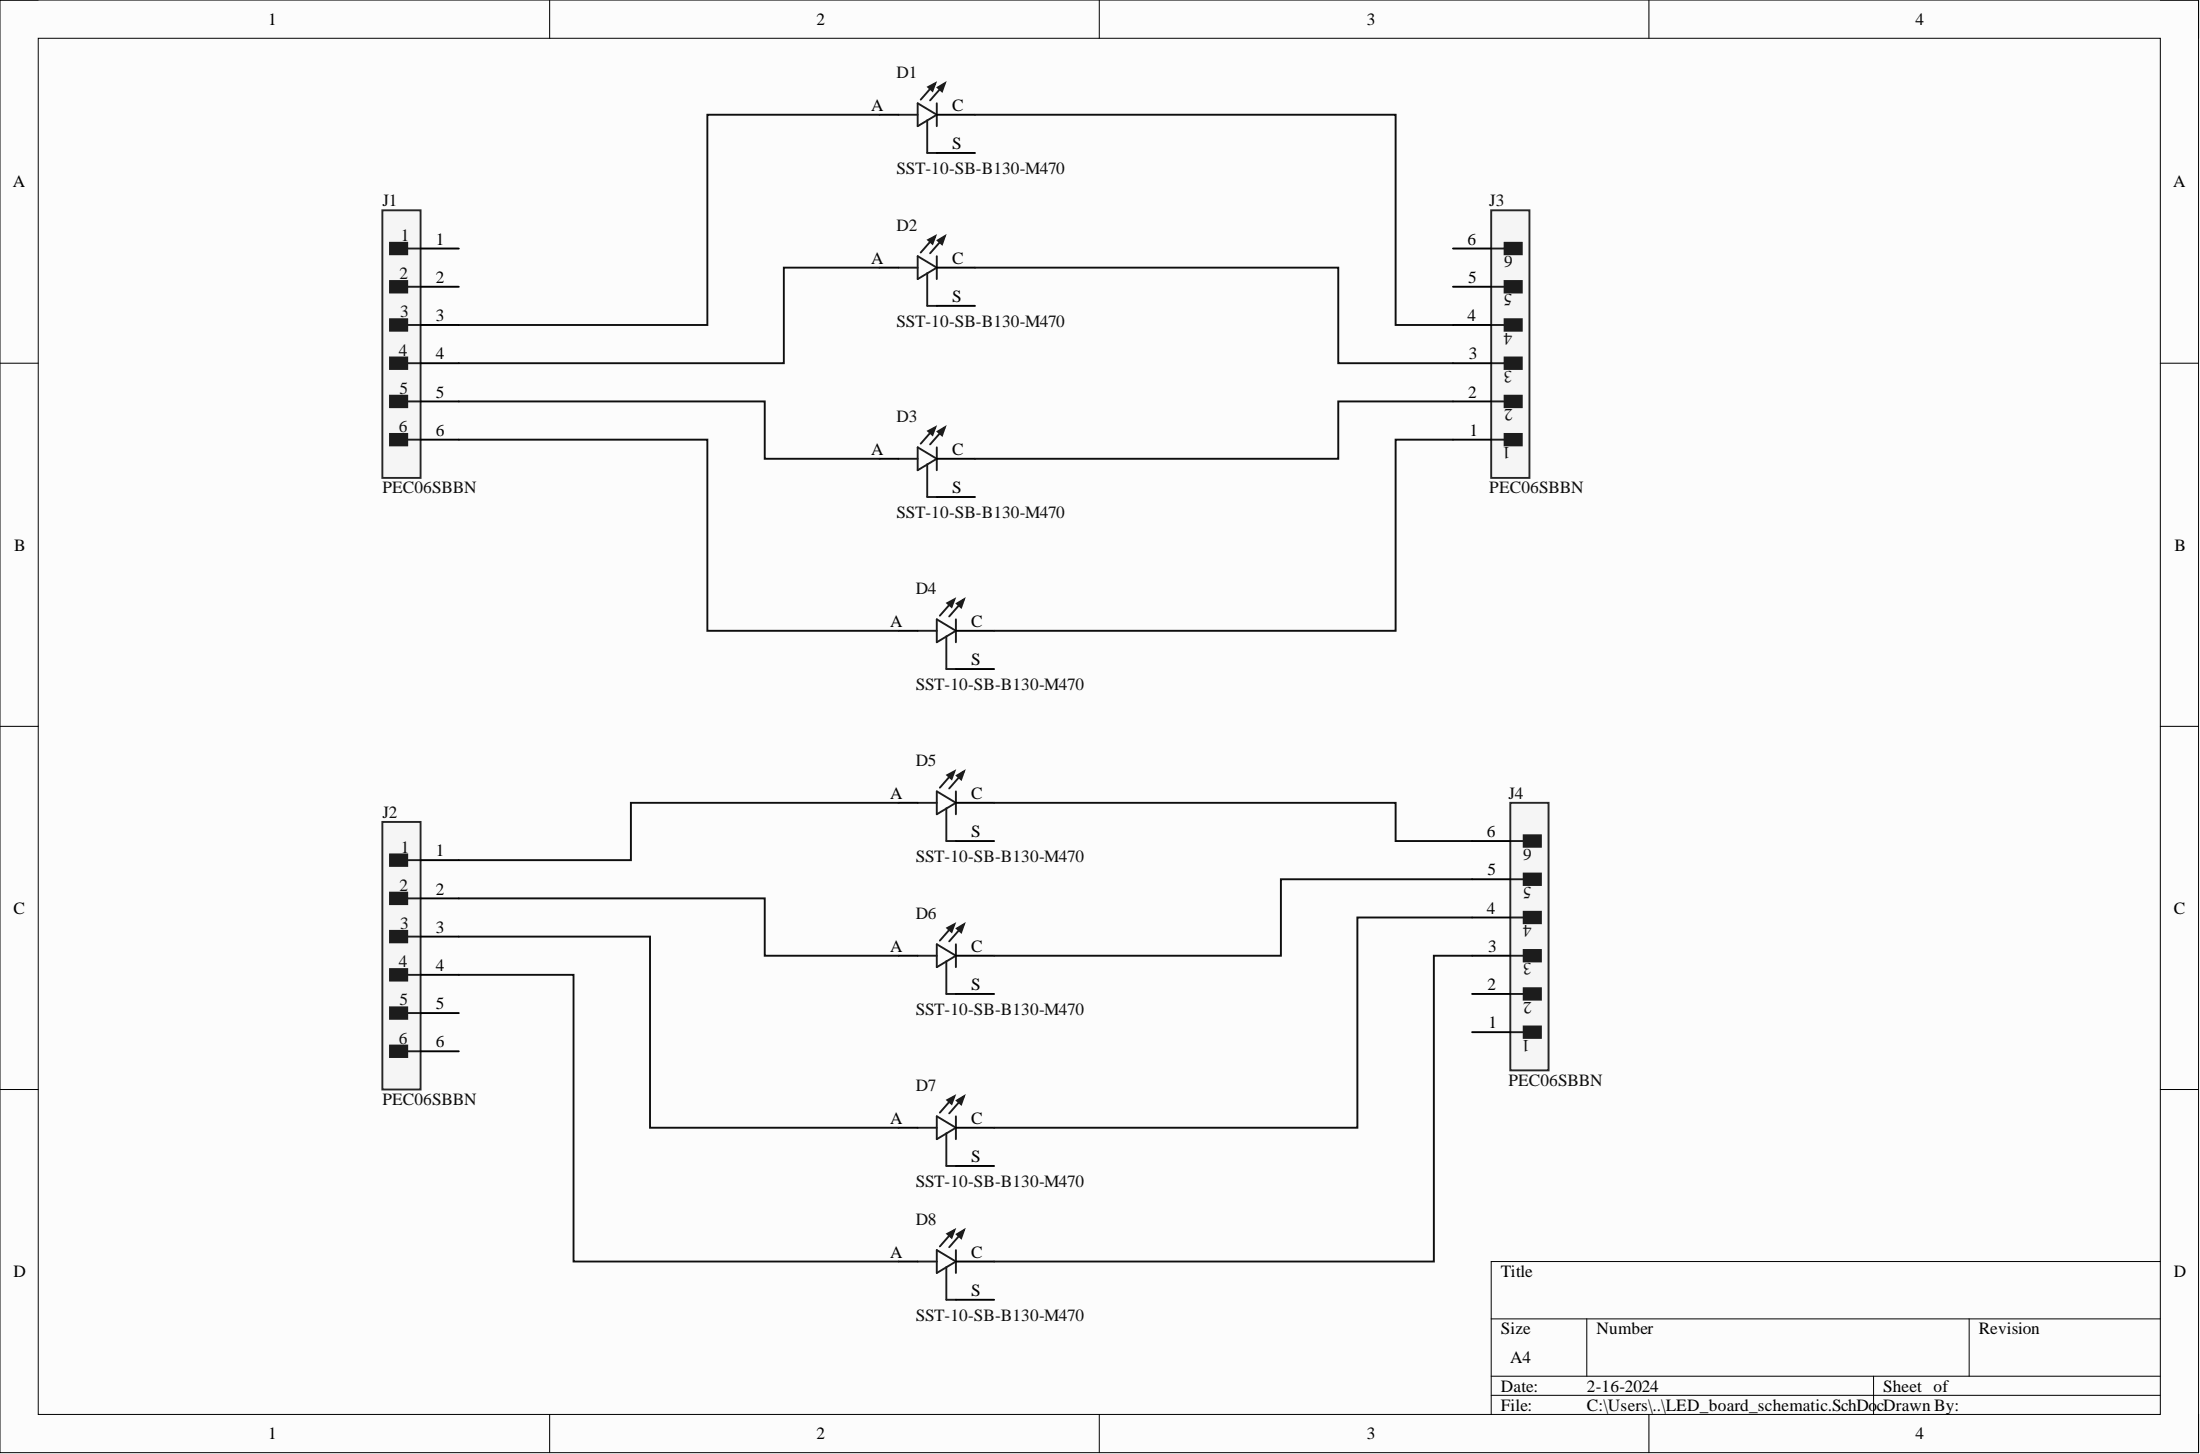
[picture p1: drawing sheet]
<svg xmlns="http://www.w3.org/2000/svg" width="292mm" height="193mm" viewBox="0 0 292 193" stroke-linecap="round" stroke-linejoin="round" font-family="sans-serif">
<path d="M0 0h291.9v192.8h-291.9z" fill-rule="evenodd" fill="#fcfcfc"/>
<path d="M0 0h291.9v192.8h-291.9z" fill="none" stroke="#000" stroke-width=".13"/>
<path d="M5.1 5.1h281.7v182.6h-281.7z" fill-rule="evenodd" fill="#fcfcfc"/>
<g fill="none" stroke="#000" stroke-width=".13">
<path d="M0 0h5.1M5.1 5.1h281.7v182.6h-281.7zM73 0v5.1M146 0v5.1M218.9 0v5.1M286.8 0h5.1v5.1M0 48.2h5.1M286.8 48.2h5.1M0 96.4h5.1M286.8 96.4h5.1M0 144.6h5.1M286.8 144.6h5.1"/>
<path d="M198 175h88.8M210.7 175v7.6M261.4 175v7.6M286.8 167.4h-88.8v20.3M73 187.7v5.1M146 187.7v5.1M198 182.6h88.8M198 185.2h88.8M218.9 187.7v5.1M248.8 182.6v5.1M291.9 187.7v5.1"/>
</g>
<path d="M119.3 15.2h2.5M121.8 13.7l2.6 1.5-2.6 1.6zM123.1 15.9v4.4h1.3M124 11.2l-1.8 2M124.4 13.7v3.1M125.3 11.3l-1.8 2" fill="none" stroke="#1c1c1c" stroke-width=".25"/>
<path d="M123.2 11.5l1-.5-.4 1.1z" fill="#1c1c1c"/>
<path d="M123.2 11.5l1-.5-.4 1.1z" fill="none" stroke="#1c1c1c" stroke-width=".25"/>
<path d="M124.5 11.6l1-.6-.4 1.1z" fill="#1c1c1c"/>
<path d="M124.5 11.6l1-.6-.4 1.1zM119.3 35.5h2.5M121.8 34l2.6 1.5-2.6 1.5zM123.1 36.2v4.4h1.3M124 31.5l-1.8 2M124.4 34v3M125.3 31.6l-1.8 2" fill="none" stroke="#1c1c1c" stroke-width=".25"/>
<path d="M116.8 15.2h2.5M124.4 15.2h5.1M124.4 20.3h5.1" fill="none" stroke="#000" stroke-width=".25"/>
<path d="M123.2 31.8l1-.5-.4 1.1z" fill="#1c1c1c"/>
<path d="M123.2 31.8l1-.5-.4 1.1z" fill="none" stroke="#1c1c1c" stroke-width=".25"/>
<path d="M124.5 31.9l1-.6-.4 1.1z" fill="#1c1c1c"/>
<path d="M124.5 31.9l1-.6-.4 1.1zM121.8 59.4l2.6 1.5-2.6 1.5zM124 56.9l-1.8 2M124.4 59.4v3M125.3 57l-1.8 2M119.3 60.9h2.5M123.1 61.6v4.4h1.3" fill="none" stroke="#1c1c1c" stroke-width=".25"/>
<path d="M116.8 35.5h2.5M124.4 35.5h5.1M124.4 40.6h5.1" fill="none" stroke="#000" stroke-width=".25"/>
<path d="M123.2 57.2l1-.5-.4 1z" fill="#1c1c1c"/>
<path d="M123.2 57.2l1-.5-.4 1z" fill="none" stroke="#1c1c1c" stroke-width=".25"/>
<path d="M124.5 57.3l1-.6-.4 1.1z" fill="#1c1c1c"/>
<path d="M124.5 57.3l1-.6-.4 1.1zM126.6 79.7l-1.8 2M127.8 79.8l-1.8 2M121.8 83.7h2.6M124.4 82.2l2.5 1.5-2.5 1.5zM125.6 84.4v4.4h1.3M126.9 82.2v3" fill="none" stroke="#1c1c1c" stroke-width=".25"/>
<path d="M116.8 60.9h2.5M124.4 60.9h5.1M124.4 66h5.1" fill="none" stroke="#000" stroke-width=".25"/>
<path d="M125.8 80l.9-.5-.4 1z" fill="#1c1c1c"/>
<path d="M125.8 80l.9-.5-.4 1z" fill="none" stroke="#1c1c1c" stroke-width=".25"/>
<path d="M127 80.1l1-.6-.4 1.1z" fill="#1c1c1c"/>
<path d="M127 80.1l1-.6-.4 1.1zM121.8 106.5h2.6M124.4 105l2.5 1.5-2.5 1.6zM125.6 107.3v4.3h1.3M126.6 102.5l-1.8 2M126.9 105v3.1M127.8 102.6l-1.8 2" fill="none" stroke="#1c1c1c" stroke-width=".25"/>
<path d="M119.3 83.7h2.5M126.9 83.7h5.1M126.9 88.8h5.1" fill="none" stroke="#000" stroke-width=".25"/>
<path d="M125.8 102.9l.9-.5-.4 1z" fill="#1c1c1c"/>
<path d="M125.8 102.9l.9-.5-.4 1z" fill="none" stroke="#1c1c1c" stroke-width=".25"/>
<path d="M127 102.9l1-.5-.4 1z" fill="#1c1c1c"/>
<path d="M127 102.9l1-.5-.4 1zM121.8 126.8h2.6M124.4 125.3l2.5 1.5-2.5 1.6zM125.6 127.6v4.3h1.3M126.6 122.8l-1.8 2M126.9 125.3v3.1M127.8 122.9l-1.8 2" fill="none" stroke="#1c1c1c" stroke-width=".25"/>
<path d="M119.3 106.5h2.5M126.9 106.5h5.1M126.9 111.6h5.1" fill="none" stroke="#000" stroke-width=".25"/>
<path d="M125.8 123.2l.9-.5-.4 1z" fill="#1c1c1c"/>
<path d="M125.8 123.2l.9-.5-.4 1z" fill="none" stroke="#1c1c1c" stroke-width=".25"/>
<path d="M127 123.2l1-.5-.4 1z" fill="#1c1c1c"/>
<path d="M127 123.2l1-.5-.4 1zM121.8 149.7h2.6M124.4 148.1l2.5 1.6-2.5 1.5zM125.6 150.4v4.3h1.3M126.6 145.6l-1.8 2.1M126.9 148.1v3.1M127.8 145.7l-1.8 2.1" fill="none" stroke="#1c1c1c" stroke-width=".25"/>
<path d="M119.3 126.8h2.5M126.9 126.8h5.1M126.9 131.9h5.1" fill="none" stroke="#000" stroke-width=".25"/>
<path d="M125.8 146l.9-.5-.4 1z" fill="#1c1c1c"/>
<path d="M125.8 146l.9-.5-.4 1z" fill="none" stroke="#1c1c1c" stroke-width=".25"/>
<path d="M127 146.1l1-.6-.4 1.1z" fill="#1c1c1c"/>
<path d="M127 146.1l1-.6-.4 1.1zM121.8 167.4h2.6M124.4 165.9l2.5 1.5-2.5 1.5zM125.6 168.1v4.4h1.3M126.6 163.4l-1.8 2M126.9 165.9v3M127.8 163.5l-1.8 2" fill="none" stroke="#1c1c1c" stroke-width=".25"/>
<path d="M119.3 149.7h2.5M126.9 149.7h5.1M126.9 154.7h5.1" fill="none" stroke="#000" stroke-width=".25"/>
<path d="M125.8 163.7l.9-.5-.4 1.1z" fill="#1c1c1c"/>
<path d="M125.8 163.7l.9-.5-.4 1.1z" fill="none" stroke="#1c1c1c" stroke-width=".25"/>
<path d="M127 163.8l1-.6-.4 1.1z" fill="#1c1c1c"/>
<path d="M127 163.8l1-.6-.4 1.1z" fill="none" stroke="#1c1c1c" stroke-width=".25"/>
<path d="M119.3 167.4h2.5M126.9 167.4h5.1M126.9 172.5h5.1" fill="none" stroke="#000" stroke-width=".25"/>
<g fill="none" stroke="#0e0e0e" stroke-width=".25">
<path d="M116.8 15.2h-22.9v27.9h-33M129.5 15.2h55.8v27.9h7.6M116.8 35.5h-12.7v12.7h-43.2M129.5 35.5h48.2v12.7h15.2M60.9 53.3h40.6v7.6h15.3M60.9 58.4h33v25.3h25.4M192.9 53.3h-15.2v7.6h-48.2M192.9 58.4h-7.6v25.3h-53.3M60.9 119.2h40.6v7.6h17.8M119.3 106.5h-35.5v7.7h-22.9M132 106.5h53.3v5.1h10.2M195.5 116.7h-25.4v10.1h-38.1"/>
<path d="M60.9 124.3h25.4v25.4h33M60.9 129.4h15.3v38h43.1M195.5 121.8h-15.3v27.9h-48.2M195.5 126.8h-5.1v40.6h-58.4"/>
</g>
<path d="M50.8 27.9h5v35.5h-5z" fill-rule="evenodd" fill="#f5f5f5"/>
<path d="M50.8 27.9h5v35.5h-5z" fill="none" stroke="#262626" stroke-width=".25"/>
<path d="M51.8 32.2h2.3v1.5h-2.3z" fill-rule="evenodd" fill="#1c1c1c"/>
<path d="M51.8 32.2h2.3v1.5h-2.3zM54.1 33h1.7" fill="none" stroke="#1c1c1c" stroke-width=".25"/>
<path d="M51.8 37.3h2.3v1.5h-2.3z" fill-rule="evenodd" fill="#1c1c1c"/>
<path d="M51.8 37.3h2.3v1.5h-2.3zM54.1 38.1h1.7" fill="none" stroke="#1c1c1c" stroke-width=".25"/>
<path d="M51.8 42.4h2.3v1.5h-2.3z" fill-rule="evenodd" fill="#1c1c1c"/>
<path d="M51.8 42.4h2.3v1.5h-2.3zM54.1 43.1h1.7" fill="none" stroke="#1c1c1c" stroke-width=".25"/>
<path d="M51.8 47.4h2.3v1.6h-2.3z" fill-rule="evenodd" fill="#1c1c1c"/>
<path d="M51.8 47.4h2.3v1.6h-2.3zM54.1 48.2h1.7" fill="none" stroke="#1c1c1c" stroke-width=".25"/>
<path d="M51.8 52.5h2.3v1.5h-2.3z" fill-rule="evenodd" fill="#1c1c1c"/>
<path d="M51.8 52.5h2.3v1.5h-2.3zM54.1 53.3h1.7" fill="none" stroke="#1c1c1c" stroke-width=".25"/>
<path d="M51.8 57.6h2.3v1.5h-2.3z" fill-rule="evenodd" fill="#1c1c1c"/>
<path d="M51.8 57.6h2.3v1.5h-2.3zM54.1 58.4h1.7" fill="none" stroke="#1c1c1c" stroke-width=".25"/>
<path d="M55.8 33h5.1M55.8 38.1h5.1M55.8 43.1h5.1M55.8 48.2h5.1M55.8 53.3h5.1M55.8 58.4h5.1" fill="none" stroke="#000" stroke-width=".25"/>
<path d="M50.8 109.1h5v35.5h-5z" fill-rule="evenodd" fill="#f5f5f5"/>
<path d="M50.8 109.1h5v35.5h-5z" fill="none" stroke="#262626" stroke-width=".25"/>
<path d="M51.8 113.4h2.3v1.5h-2.3z" fill-rule="evenodd" fill="#1c1c1c"/>
<path d="M51.8 113.4h2.3v1.5h-2.3zM54.1 114.2h1.7" fill="none" stroke="#1c1c1c" stroke-width=".25"/>
<path d="M51.8 118.5h2.3v1.5h-2.3z" fill-rule="evenodd" fill="#1c1c1c"/>
<path d="M51.8 118.5h2.3v1.5h-2.3zM54.1 119.2h1.7" fill="none" stroke="#1c1c1c" stroke-width=".25"/>
<path d="M51.8 123.5h2.3v1.6h-2.3z" fill-rule="evenodd" fill="#1c1c1c"/>
<path d="M51.8 123.5h2.3v1.6h-2.3zM54.1 124.3h1.7" fill="none" stroke="#1c1c1c" stroke-width=".25"/>
<path d="M51.8 128.6h2.3v1.5h-2.3z" fill-rule="evenodd" fill="#1c1c1c"/>
<path d="M51.8 128.6h2.3v1.5h-2.3zM54.1 129.4h1.7" fill="none" stroke="#1c1c1c" stroke-width=".25"/>
<path d="M51.8 133.7h2.3v1.5h-2.3z" fill-rule="evenodd" fill="#1c1c1c"/>
<path d="M51.8 133.7h2.3v1.5h-2.3zM54.1 134.5h1.7" fill="none" stroke="#1c1c1c" stroke-width=".25"/>
<path d="M51.8 138.8h2.3v1.5h-2.3z" fill-rule="evenodd" fill="#1c1c1c"/>
<path d="M51.8 138.8h2.3v1.5h-2.3zM54.1 139.5h1.7" fill="none" stroke="#1c1c1c" stroke-width=".25"/>
<path d="M55.8 114.2h5.1M55.8 119.2h5.1M55.8 124.3h5.1M55.8 129.4h5.1M55.8 134.5h5.1M55.8 139.5h5.1" fill="none" stroke="#000" stroke-width=".25"/>
<path d="M198 27.9h5.1v35.5h-5.1z" fill-rule="evenodd" fill="#f5f5f5"/>
<path d="M198 27.9h5.1v35.5h-5.1z" fill="none" stroke="#262626" stroke-width=".25"/>
<path d="M199.8 57.6h2.3v1.5h-2.3z" fill-rule="evenodd" fill="#1c1c1c"/>
<path d="M198 58.4h1.8M199.8 57.6h2.3v1.5h-2.3z" fill="none" stroke="#1c1c1c" stroke-width=".25"/>
<path d="M199.8 52.5h2.3v1.5h-2.3z" fill-rule="evenodd" fill="#1c1c1c"/>
<path d="M198 53.3h1.8M199.8 52.5h2.3v1.5h-2.3z" fill="none" stroke="#1c1c1c" stroke-width=".25"/>
<path d="M199.8 47.4h2.3v1.6h-2.3z" fill-rule="evenodd" fill="#1c1c1c"/>
<path d="M198 48.2h1.8M199.8 47.4h2.3v1.6h-2.3z" fill="none" stroke="#1c1c1c" stroke-width=".25"/>
<path d="M199.8 42.4h2.3v1.5h-2.3z" fill-rule="evenodd" fill="#1c1c1c"/>
<path d="M198 43.1h1.8M199.8 42.4h2.3v1.5h-2.3z" fill="none" stroke="#1c1c1c" stroke-width=".25"/>
<path d="M199.8 37.3h2.3v1.5h-2.3z" fill-rule="evenodd" fill="#1c1c1c"/>
<path d="M198 38.1h1.8M199.8 37.3h2.3v1.5h-2.3z" fill="none" stroke="#1c1c1c" stroke-width=".25"/>
<path d="M199.8 32.2h2.3v1.5h-2.3z" fill-rule="evenodd" fill="#1c1c1c"/>
<path d="M198 33h1.8M199.8 32.2h2.3v1.5h-2.3z" fill="none" stroke="#1c1c1c" stroke-width=".25"/>
<path d="M192.9 38.1h5.1M192.9 33h5.1M192.9 58.4h5.1M192.9 53.3h5.1M192.9 48.2h5.1M192.9 43.1h5.1" fill="none" stroke="#000" stroke-width=".25"/>
<path d="M200.5 106.5h5.1v35.6h-5.1z" fill-rule="evenodd" fill="#f5f5f5"/>
<path d="M200.5 106.5h5.1v35.6h-5.1z" fill="none" stroke="#262626" stroke-width=".25"/>
<path d="M202.3 136.2h2.3v1.5h-2.3z" fill-rule="evenodd" fill="#1c1c1c"/>
<path d="M200.5 137h1.8M202.3 136.2h2.3v1.5h-2.3z" fill="none" stroke="#1c1c1c" stroke-width=".25"/>
<path d="M202.3 131.2h2.3v1.5h-2.3z" fill-rule="evenodd" fill="#1c1c1c"/>
<path d="M200.5 131.9h1.8M202.3 131.2h2.3v1.5h-2.3z" fill="none" stroke="#1c1c1c" stroke-width=".25"/>
<path d="M202.3 126.1h2.3v1.5h-2.3z" fill-rule="evenodd" fill="#1c1c1c"/>
<path d="M200.5 126.8h1.8M202.3 126.1h2.3v1.5h-2.3z" fill="none" stroke="#1c1c1c" stroke-width=".25"/>
<path d="M202.3 121h2.3v1.5h-2.3z" fill-rule="evenodd" fill="#1c1c1c"/>
<path d="M200.5 121.8h1.8M202.3 121h2.3v1.5h-2.3z" fill="none" stroke="#1c1c1c" stroke-width=".25"/>
<path d="M202.3 115.9h2.3v1.6h-2.3z" fill-rule="evenodd" fill="#1c1c1c"/>
<path d="M200.5 116.7h1.8M202.3 115.9h2.3v1.6h-2.3z" fill="none" stroke="#1c1c1c" stroke-width=".25"/>
<path d="M202.3 110.9h2.3v1.5h-2.3z" fill-rule="evenodd" fill="#1c1c1c"/>
<path d="M200.5 111.6h1.8M202.3 110.9h2.3v1.5h-2.3z" fill="none" stroke="#1c1c1c" stroke-width=".25"/>
<path d="M195.5 116.7h5M195.5 111.6h5M195.5 137h5M195.5 131.9h5M195.5 126.8h5M195.5 121.8h5" fill="none" stroke="#000" stroke-width=".25"/>
<g font-size="2.3">
<text x="35.6" y="3.3">1</text>
<text x="108.4" y="3.3">2</text>
<text x="181.5" y="3.3">3</text>
<text x="254.3" y="3.3">4</text>
<text x="115.7" y="14.7">A</text>
<text x="126.4" y="14.7">C</text>
<text x="126.4" y="19.8">S</text>
<text x="1.7" y="24.9">A</text>
<text x="288.5" y="24.9">A</text>
<text x="57.9" y="32.5">1</text>
<text x="115.7" y="35">A</text>
<text x="126.4" y="35">C</text>
<text x="194.9" y="32.5">6</text>
<text x="57.9" y="37.6">2</text>
<text x="126.4" y="40.1">S</text>
<text x="194.9" y="37.6">5</text>
<text x="57.9" y="42.6">3</text>
<text x="57.9" y="47.7">4</text>
<text x="194.9" y="42.6">4</text>
<text x="195" y="47.7">3</text>
<text x="57.9" y="52.8">5</text>
<text x="194.9" y="52.8">2</text>
<text x="57.9" y="57.8">6</text>
<text x="195.1" y="57.8">1</text>
<text x="115.7" y="60.4">A</text>
<text x="126.4" y="60.4">C</text>
<text x="126.4" y="65.5">S</text>
<text x="1.9" y="73.1">B</text>
<text x="288.7" y="73.1">B</text>
<text x="118.2" y="83.2">A</text>
<text x="128.9" y="83.2">C</text>
<text x="128.9" y="88.3">S</text>
<text x="118.2" y="106">A</text>
<text x="128.9" y="106">C</text>
<text x="57.9" y="113.6">1</text>
<text x="128.9" y="111.1">S</text>
<text x="197.4" y="111.1">6</text>
<text x="57.9" y="118.7">2</text>
<text x="197.5" y="116.2">5</text>
<text x="1.8" y="121.3">C</text>
<text x="57.9" y="123.8">3</text>
<text x="197.4" y="121.3">4</text>
<text x="288.6" y="121.3">C</text>
<text x="57.9" y="128.9">4</text>
<text x="118.2" y="126.3">A</text>
<text x="128.9" y="126.3">C</text>
<text x="128.9" y="131.4">S</text>
<text x="197.5" y="131.4">2</text>
<text x="197.6" y="126.3">3</text>
<text x="57.9" y="133.9">5</text>
<text x="197.7" y="136.5">1</text>
<text x="57.9" y="139">6</text>
<text x="118.2" y="149.2">A</text>
<text x="128.9" y="149.2">C</text>
<text x="128.9" y="154.2">S</text>
<text x="118.2" y="166.9">A</text>
<text x="128.9" y="166.9">C</text>
<text x="1.8" y="169.5">D</text>
<text x="128.9" y="172">S</text>
<text x="199.3" y="169.5">Title</text>
<text x="288.6" y="169.5">D</text>
<text x="199.3" y="177.1">Size</text>
<text x="212" y="177.1">Number</text>
<text x="262.7" y="177.1">Revision</text>
<text x="199.3" y="184.7">Date:</text>
<text x="200.5" y="180.9">A4</text>
<text x="210.7" y="184.7">2-16-2024</text>
<text x="250" y="184.7">Sheet of</text>
<text x="35.6" y="191">1</text>
<text x="108.4" y="191">2</text>
<text x="181.5" y="191">3</text>
<text x="199.3" y="187.2">File:</text>
<text x="210.7" y="187.2">C:\Users\..\LED_board_schematic.SchDo</text>
<text x="249.2" y="187.2">cDrawn By:</text>
<text x="254.3" y="191">4</text>
</g>
<g font-size="2.3" fill="#0e0e0e">
<text x="119" y="10.3">D1</text>
<text x="119" y="23.1">SST-10-SB-B130-M470</text>
<text x="50.8" y="27.4">J1</text>
<text x="197.7" y="27.4">J3</text>
<text x="53.2" y="32">1</text>
<text x="119" y="30.6">D2</text>
<text x="200.9" y="34" transform="rotate(-180 200.9 34)">6</text>
<text x="53.1" y="37">2</text>
<text x="200.8" y="39.1" transform="rotate(-180 200.8 39.1)">5</text>
<text x="53" y="47.2">4</text>
<text x="53.1" y="42.1">3</text>
<text x="119" y="43.4">SST-10-SB-B130-M470</text>
<text x="200.8" y="44.1" transform="rotate(-180 200.8 44.1)">4</text>
<text x="53.1" y="52.3">5</text>
<text x="200.8" y="49.2" transform="rotate(-180 200.8 49.2)">3</text>
<text x="53" y="57.3">6</text>
<text x="119" y="56">D3</text>
<text x="200.6" y="59.4" transform="rotate(-180 200.6 59.4)">1</text>
<text x="200.9" y="54.3" transform="rotate(-180 200.9 54.3)">2</text>
<text x="50.8" y="65.5">PEC06SBBN</text>
<text x="197.7" y="65.5">PEC06SBBN</text>
<text x="119" y="68.8">SST-10-SB-B130-M470</text>
<text x="121.6" y="78.8">D4</text>
<text x="121.6" y="91.6">SST-10-SB-B130-M470</text>
<text x="121.6" y="101.6">D5</text>
<text x="200.3" y="106">J4</text>
<text x="50.8" y="108.6">J2</text>
<text x="53.2" y="113.1">1</text>
<text x="203.4" y="112.6" transform="rotate(-180 203.4 112.6)">6</text>
<text x="53.1" y="118.2">2</text>
<text x="121.6" y="114.4">SST-10-SB-B130-M470</text>
<text x="203.3" y="117.7" transform="rotate(-180 203.3 117.7)">5</text>
<text x="53.1" y="123.3">3</text>
<text x="121.6" y="121.9">D6</text>
<text x="203.3" y="122.8" transform="rotate(-180 203.3 122.8)">4</text>
<text x="53" y="128.4">4</text>
<text x="203.3" y="127.9" transform="rotate(-180 203.3 127.9)">3</text>
<text x="53.1" y="133.4">5</text>
<text x="121.6" y="134.7">SST-10-SB-B130-M470</text>
<text x="203.4" y="132.9" transform="rotate(-180 203.4 132.9)">2</text>
<text x="53" y="138.5">6</text>
<text x="203.2" y="138" transform="rotate(-180 203.2 138)">1</text>
<text x="50.8" y="146.6">PEC06SBBN</text>
<text x="121.6" y="144.8">D7</text>
<text x="200.3" y="144.1">PEC06SBBN</text>
<text x="121.6" y="157.5">SST-10-SB-B130-M470</text>
<text x="121.6" y="162.5">D8</text>
<text x="121.6" y="175.3">SST-10-SB-B130-M470</text>
</g>
</svg>
